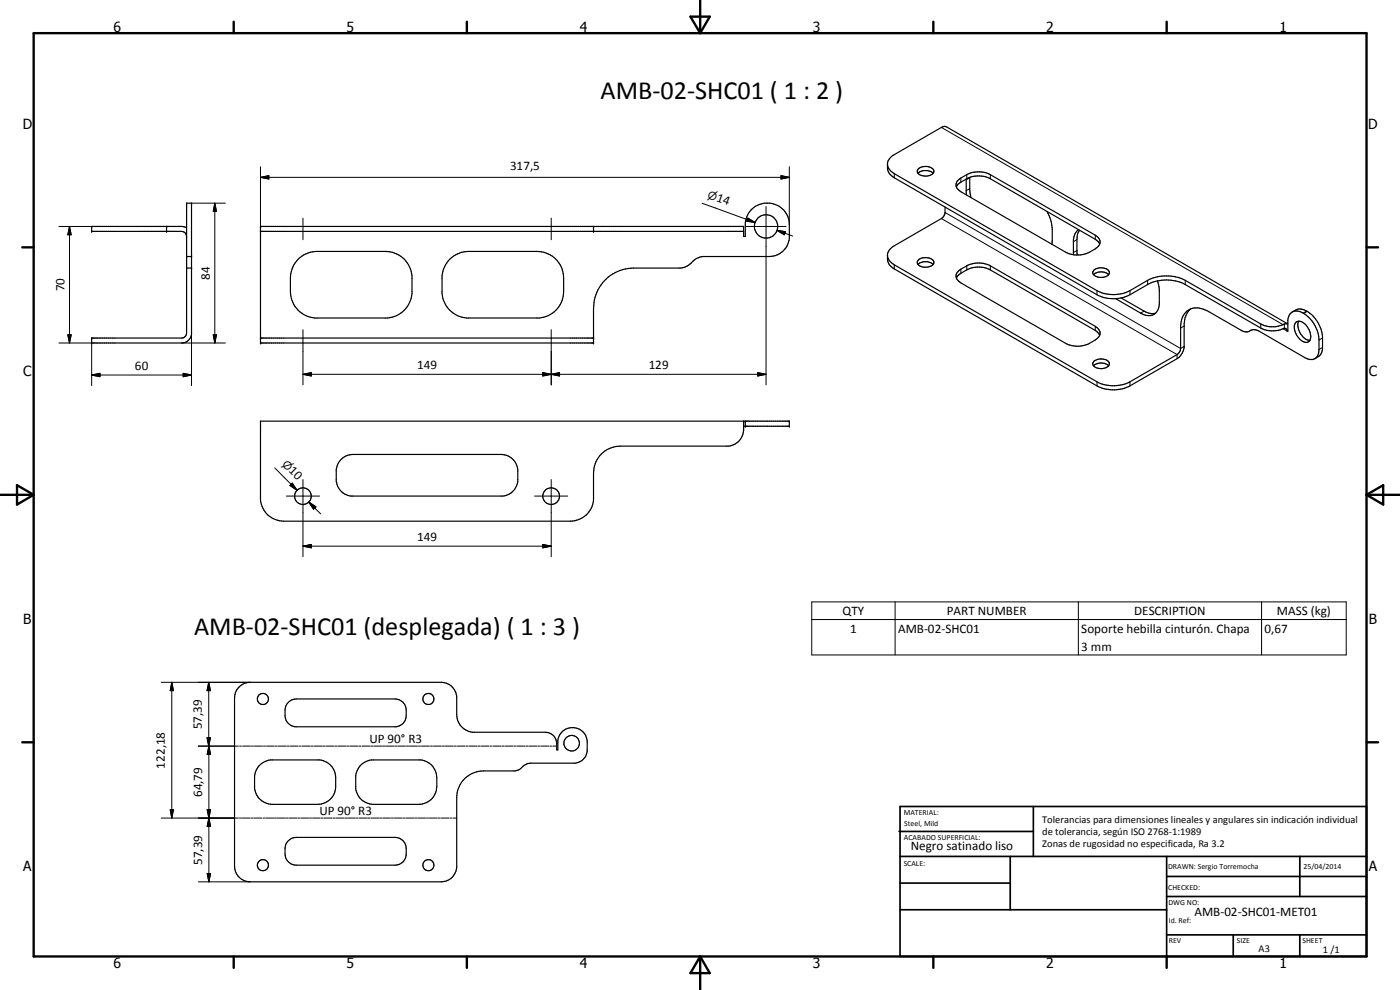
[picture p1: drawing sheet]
<svg xmlns="http://www.w3.org/2000/svg" width="420mm" height="297mm" viewBox="0 0 420 297" stroke-linecap="round" stroke-linejoin="round" font-family="sans-serif">
<g fill="none" stroke="#000" stroke-width=".35">
<path d="M266.3 49.4a3.9 3.9 0 0 0 2.1 2.7l60.8 35.1a10.9 10.9 0 0 0 9.9 0l5.3-3.1a12.7 12.7 0 0 1 11.3 0l23 13.3a7.7 7.7 0 0 0 6.4 0l.9-.3 .5 .1-102.5-59.1-.6-.2-.9 .3-14.1 8.2a3.8 3.8 0 0 0-2 4.4 3.5 3.5 0 0 0 2 2.5l60.8 35.1a10.9 10.9 0 0 0 9.9 0l5.3-3a12.1 12.1 0 0 1 11.3 0l22.7 13a8.3 8.3 0 0 0 7.2 .1l.5 .3v.4M275.5 50.8a3.1 3.1 0 0 1 4.7 .4 1.76 1.76 0 0 1-2 1.6 2.67 2.67 0 0 1-2.9-1.3zM275.5 52a3.4 3.4 0 0 1 3.5-.6l1 .6M287.1 56l.7-.9 2.3-1.5a7.8 7.8 0 0 1 7.1 0l31.5 18.2 .8 .6 .5 .8M287.5 54.1l2.6-1.7a7.8 7.8 0 0 1 7.1 0l31.5 18.2a2.18 2.18 0 0 1 1.5 2 2.18 2.18 0 0 1-1.5 2.1l-1.8 1a8 8 0 0 1-6.7 .2l-31.8-18.4a2.09 2.09 0 0 1-.9-3.4zM290 53.7l.1 4.8M291 53.2v3.9l.4 2.2M50 67.9v1.5M56 77h1.5M56 61h1.5v39.3a3.1 3.1 0 0 1-2.6 2.6h-27.4v-1.5h27a1.52 1.52 0 0 0 1.5-1.5zM56 68.3l-1.3-.4h-27.2v1.5h27a1.5 1.5 0 0 1 1.5 1.6M78.2 67.9h145v3.1h.5v-4.2a6.6 6.6 0 0 1 6.6-5.9 6.6 6.6 0 0 1 6.6 5.9v4.7a6.1 6.1 0 0 1-6 5.5h-19.9a5.1 5.1 0 0 0-3.6 2l-1.6 1.1-1.5 .3h-14.2a12.1 12.1 0 0 0-12 12.1v10.4h-99.9z"/>
<path d="M78.2 69.4l145 .1M89.5 77.8a8.3 8.3 0 0 1 5.7-2.4h20.4a8 8 0 0 1 8 7.3v5.4a8.1 8.1 0 0 1-7.2 7.3h-22a8.1 8.1 0 0 1-7.2-8v-4a8.4 8.4 0 0 1 2.3-5.6zM135 77.8a8.3 8.3 0 0 1 5.7-2.4h20.5a8 8 0 0 1 8 8v4a8 8 0 0 1-7.3 8h-21.9a8.2 8.2 0 0 1-7.3-7.3v-5.4a8.1 8.1 0 0 1 2.3-4.9zM178.1 67.9v1.5M266.3 76.8l.6 1.4 1.5 1.3 60.8 35.1a10.9 10.9 0 0 0 9.9 0l14.4-8.3 .6-1 .2-.7v-6.8a5 5 0 0 1 5.1-5.4l2.8 .8 10.3 5.9a2.49 2.49 0 0 0 3.1-.1h1.2l1.1 .4 14.1 8.1 1.2 .4 1.4-.3M275.5 78.1a3.2 3.2 0 0 1 4.7 .4 1.59 1.59 0 0 1-1.6 1.6 2.72 2.72 0 0 1-3.3-1.3zM275.5 79.4a3.4 3.4 0 0 1 4.4-.2l.1 .2M283.6 62.1a3.3 3.3 0 0 1-.5 2.9l-.6 .6-14.1 8.1a3.7 3.7 0 0 0-2.1 2.7v1.4a3.5 3.5 0 0 0 2.1 2.9l60.8 35.1a10.9 10.9 0 0 0 9.9 0l14.2-8.2a5.1 5.1 0 0 0 2.1-3.3v-7.1a6.2 6.2 0 0 1 1.9-4.5M314.2 63.5l.9 1.8 .5 1.8 .2 1.7-.1 4.5M323.7 68.9a4 4 0 0 0-1.6 3.1v4.5M324 69.1l-.7 1.7v5.7M56 80.4h1.5"/>
<path d="M287.1 83.4l.2-.5a6.2 6.2 0 0 1 2.8-1.9 7.8 7.8 0 0 1 7.1 0l31.5 18.1 1.3 1.5M287.7 81.2l.7-.4a8.4 8.4 0 0 1 8-1.4l32.3 18.5a2.18 2.18 0 0 1 1.5 2.1 2.18 2.18 0 0 1-1.5 2l-1.8 1a7.8 7.8 0 0 1-7 0l-31.5-18.1a2.09 2.09 0 0 1-.7-3.7zM328.2 82.4a3.4 3.4 0 0 1 4.5 0M328.3 81a3.3 3.3 0 0 1 4.6 .6 1.78 1.78 0 0 1-2 1.6 2.32 2.32 0 0 1-3-1.5zM336.5 89.4l6.9 3.9a4.7 4.7 0 0 0 3.4 .7M347.4 84.3l.5 2.6v4.3a3.3 3.3 0 0 1-1.6 3.1 3.3 3.3 0 0 1-3.5-.1l-8-4.6M386.1 99.2l.4 .2v-3.3a2.73 2.73 0 0 1 1.5-2.6 2.73 2.73 0 0 1 3.1 .4 10 10 0 0 1 4.7 8.1v2.9a3.1 3.1 0 0 1-1.2 2.7M386.5 99.1l-.4 .1M387.8 93.6a3.5 3.5 0 0 1 4.3-.3 10.1 10.1 0 0 1 4.8 7.6l-.2 4.7-.8 1.2-1.3 .8M388.9 96.7a2.54 2.54 0 0 1 3.5 1.5 3.7 3.7 0 0 1 .5 4.2 2.56 2.56 0 0 1-3.5-1.4 3.6 3.6 0 0 1-.5-4.3zM389.8 96.4a4.6 4.6 0 0 0 3.3 5.8M78.2 101.4h99.9"/>
<path d="M328.2 109.8a3.4 3.4 0 0 1 4.5 0M328.3 108.4a3.3 3.3 0 0 1 4.6 .6 2 2 0 0 1-2.4 1.6 2.13 2.13 0 0 1-2.6-1.6zM102.2 138a4.8 4.8 0 0 1 3.7-1.6h44.5a5 5 0 0 1 5 4.4v3.6a5.1 5.1 0 0 1-4.5 4.4h-45.5a5.1 5.1 0 0 1-4.5-4.4v-3.6l.4-1.5zM223.2 126.4a8.1 8.1 0 0 1-.5 4.5 4.9 4.9 0 0 1-4 3h-32.6a8 8 0 0 0-8 8v8.1a7 7 0 0 1-7 6.4h-85.9a7 7 0 0 1-7-6.4v-23.6h158.7v1.5h-13.7M223.7 126.4v1.5M71.4 206.5l1.7-1.3 2-.5h57.3a4.7 4.7 0 0 1 4.7 4.2v5.5a5.4 5.4 0 0 0 4.7 5.3h21.9a3.4 3.4 0 0 1 3.4 3.3v2h.3v-2.8a4.4 4.4 0 0 1 4.4-3.9 4.4 4.4 0 0 1 4.4 3.9v3.3a4.2 4.2 0 0 1-3.5 3.5h-13.4l-1.3 .2-1.1 .8a3.5 3.5 0 0 1-2.3 1.3h-9.5a8 8 0 0 0-8 8v21.1a4.7 4.7 0 0 1-4.7 4.2h-57.3a4.7 4.7 0 0 1-4.7-4.7v-50.5l.2-1.5zM86.6 210.7l1-.7 1.3-.3h29.7a3.4 3.4 0 0 1 3.3 3.4 4 4 0 0 1-2.1 4.7l-.8 .3h-30.5a3.5 3.5 0 0 1-3-3.4l.2-2.5zM77.8 229.7l1.3-1 2.1-.7h14.8a5.4 5.4 0 0 1 4.7 5.3v2.7a5.4 5.4 0 0 1-5.3 5.3h-13.7a5.5 5.5 0 0 1-5.3-4.7v-3.8l.5-1.7zM108.1 229.7l1.8-1.2 1.6-.5h14.8a5.4 5.4 0 0 1 4.8 5.3v2.7a5.4 5.4 0 0 1-5.3 5.3h-13.8a5.4 5.4 0 0 1-5.2-4.7v-4.4zM167 222.7l.1 .5M86.6 252.2l1-.7 1.3-.3h29.7a3.4 3.4 0 0 1 3.3 3.4v1.6a3.3 3.3 0 0 1-3.3 3.4h-29.7a3.4 3.4 0 0 1-3.4-3.4l.2-2.5z"/>
<circle cx="229.9" cy="67.9" r="3.5"/>
<circle cx="90.9" cy="148.9" r="2.5"/>
<circle cx="165.4" cy="148.9" r="2.51"/>
<circle cx="78.9" cy="209.7" r="1.69"/>
<circle cx="128.6" cy="209.7" r="1.66"/>
<circle cx="171.6" cy="223" r="2.34"/>
<circle cx="78.9" cy="259.6" r="1.68"/>
<circle cx="128.5" cy="259.6" r="1.67"/>
</g>
<g fill="#000">
<circle cx="27.5" cy="69.4" r=".18"/>
<circle cx="27.5" cy="67.9" r=".18"/>
<circle cx="50" cy="69.4" r=".18"/>
<circle cx="50" cy="67.9" r=".18"/>
<circle cx="56" cy="61" r=".18"/>
<circle cx="56" cy="77" r=".18"/>
<circle cx="57.5" cy="77" r=".18"/>
<circle cx="57.5" cy="61" r=".18"/>
<circle cx="78.2" cy="69.4" r=".18"/>
<circle cx="78.2" cy="67.9" r=".18"/>
<circle cx="178.1" cy="67.9" r=".18"/>
<circle cx="178.1" cy="69.4" r=".18"/>
<circle cx="56" cy="80.4" r=".18"/>
<circle cx="57.5" cy="80.4" r=".18"/>
<circle cx="27.5" cy="102.9" r=".18"/>
<circle cx="27.5" cy="101.4" r=".18"/>
<circle cx="78.2" cy="102.9" r=".18"/>
<circle cx="78.2" cy="101.4" r=".18"/>
<circle cx="178.1" cy="101.4" r=".18"/>
<circle cx="178.1" cy="102.9" r=".18"/>
<circle cx="223.7" cy="127.9" r=".18"/>
<circle cx="223.7" cy="126.4" r=".18"/>
<circle cx="236.9" cy="127.9" r=".18"/>
<circle cx="236.9" cy="126.4" r=".18"/>
</g>
<g fill="none" stroke="#000" stroke-width=".3">
<path d="M282.5 38.2l102.6 59.2M78.2 53.2l2.5-.5v1zM78.2 53.2h158.7M78.2 50v17.9M234.4 52.7l2.5 .5-2.5 .5zM236.9 50v17.4M268.4 52.1v1.2M288.4 53.4v1.3M290.1 52.4v1.2M291 56.6l-1 .6M291 53.3l-1 .6M297.2 52.4v1.2"/>
<path d="M17.7 67.9h9.8M20.9 67.9l.5 2.5h-1zM20.9 67.9v35M57.5 61h10.1M64.5 61l.5 2.4h-1zM64.5 61v41.9M90.9 65.4v6.5M165.4 65.4v6.5M210.7 61l15.9 5.8M223.9 67.9h12M224.3 65.9l2.3 .9M224.4 65.4l2.2 1.4-2.5-.4z"/>
<path d="M229.9 61.9v53.6M233.2 69.1l2.5 .4-.3 .9zM233.2 69.1l4.7 1.7M268.4 79.5v1.2M282.5 65.6l70.8 40.8v1.2M283.6 63.8l70.7 40.8 1.1-.7M290.1 79.8v1.2M297.2 79.8v1.2M323.2 71.9l-1.1 .6M323.2 75.2l-1.1 .6M328.7 70.6v1.2M57.5 99.9v15.8"/>
<path d="M90.9 98.9v16.6M165.4 98.9v16.6M288.4 80.8v1.2M328.7 97.9v1.2M329.2 87.2v1.2M339.1 87.2v1.2M343.4 93.3l-1.1 .6M344.4 84.1v1.3M355.4 97.8l-1.1 .6M355.7 84.1v1.3M378.4 97.2v1.2M385.1 98.6l1 .6"/>
<path d="M385.4 97.2v1.3M392.1 93.3l-1 .6M392.3 93.4l-1.1 .6M17.7 102.9h9.8v12.8M20.4 100.5h1l-.5 2.4zM27.5 112.5l2.5-.5v1zM27.5 112.5h30M54.5 102.9h13.1M55 112l2.5 .5-2.5 .5zM64 100.5h1l-.5 2.4zM90.9 112.3l2.5-.5v1zM90.9 112.3h139"/>
<path d="M162.9 111.8l2.5 .5-2.5 .5zM165.4 112.3l2.5-.5v1zM227.4 111.8l2.5 .5-2.5 .5zM329.2 114.6v1.2M339.1 114.6v1.2M396.9 104.3l-1.1 .6M396.9 101.4l-1.1 .6M82.5 140.4l6.6 6.7M85.9 148.8h10M87.7 144.9l1.4 2.2-2.1-1.4zM90.9 143.9v23.1M92.7 150.6l2.1 1.5-.7 .7z"/>
<path d="M92.7 150.6l3.5 3.6M160.4 148.8h10M165.4 143.9v23.1M90.9 163.9l2.5-.5v1zM90.9 163.9h74.5M162.9 163.4l2.5 .5-2.5 .5zM243.6 180.6h160.4v15.9h-160.4zM243.6 185.9h160.4M268.6 180.6v15.9M323.6 180.6v15.9M378.6 180.6v15.9M48.4 204.7h26.7"/>
<path d="M51.6 204.7l.5 2.5h-1zM51.6 204.7v40.7M62.6 204.7l.5 2.5h-1zM62.6 204.7l.1 59.9M59.5 223.9h12.1M62.1 221.4h1l-.5 2.5zM62.7 223.9l.5 2.5h-1zM71.9 223.9h.6M72.8 223.9h2.4M75.5 223.9h.6M76.4 223.9h2.4M79.1 223.9h.6"/>
<path d="M80 223.9h2.3M82.6 223.9h.6M83.5 223.9h2.4M86.2 223.9h.6M87.1 223.9h2.4M89.8 223.9h.6M90.7 223.9h2.4M93.4 223.9h.6M94.3 223.9h2.4M96.9 223.9h.7M97.9 223.9h2.3M100.5 223.9h.6"/>
<path d="M101.4 223.9h2.4M104.1 223.9h.6M105 223.9h2.4M107.7 223.9h.6M108.6 223.9h2.4M111.3 223.9h.6M112.2 223.9h2.4M114.8 223.9h.7M115.7 223.9h2.4M118.4 223.9h.6M119.3 223.9h2.4M122 223.9h.6"/>
<path d="M122.9 223.9h2.4M125.6 223.9h.6M126.5 223.9h2.4M129.2 223.9h.6M130.1 223.9h2.3M132.7 223.9h.7M133.6 223.9h2.4M136.3 223.9h.6M137.2 223.9h2.4M139.9 223.9h.6M140.8 223.9h2.4M143.5 223.9h.6"/>
<path d="M144.4 223.9h2.4M147.1 223.9h.5M148 223.9h2.4M150.7 223.9h.5M151.5 223.9h2.5M154.3 223.9h.5M155.1 223.9h2.4M157.8 223.9h.6M158.7 223.9h2.4M161.4 223.9h.6M162.3 223.9h2.4M165 223.9h.6"/>
<path d="M165.9 223.9h1.2M48.4 245.4h23.2M51.1 243h1l-.5 2.4zM62.2 243h1l-.5 2.4zM62.2 243l1 4.9h-1l1-4.9zM62.7 245.4l.5 2.5h-1zM71.9 245.4h.6M72.7 245.4h2.4M75.4 245.4h.6M76.2 245.4h2.4M78.9 245.4h.5M79.7 245.4h2.4"/>
<path d="M82.4 245.4h.6M83.3 245.4h2.3M85.9 245.4h.6M86.8 245.4h2.3M89.4 245.4h.6M90.3 245.4h2.3M92.9 245.4h.6M93.8 245.4h2.3M96.4 245.4h.6M97.3 245.4h2.3M99.9 245.4h.6M100.8 245.4h2.4"/>
<path d="M103.5 245.4h.5M104.3 245.4h2.4M107 245.4h.5M107.9 245.4h2.3M110.4 245.4h.6M111.3 245.4h2.4M113.9 245.4h.6M114.8 245.4h2.4M117.5 245.4h.6M118.4 245.4h2.3M121 245.4h.6M121.9 245.4h2.3"/>
<path d="M124.5 245.4h.6M125.4 245.4h2.3M128 245.4h.6M128.9 245.4h2.3M131.5 245.4h.6M132.4 245.4h2.3M135 245.4h.6M135.9 245.4h1.2M59.5 264.6h15.6M62.2 262.1h1l-.5 2.5z"/>
</g>
<g fill="none" stroke="#000" stroke-width=".71">
<path d="M10.1 9.9h400v277.1h-400zM70.1 6.5v3.4M140.1 6.5v3.4M207.2 5h5.8l-2.9 4.9zM210.1 0v9.9M280.1 6.5v3.4M350.1 6.5v3.4M6.7 74.2h3.4M410.1 74.2h3.5M.1 148.5h10M5.1 145.6l5 2.9-5 2.9zM410.1 148.5h10"/>
<path d="M410.1 148.5l5-2.9v5.8zM6.7 222.7h3.4M410.1 222.7h3.5M70.1 287v3.4M140.1 287v3.4M210.1 287v10M210.1 287l2.9 5h-5.8zM280.1 287v3.4M350.1 287v3.4"/>
</g>
<g fill="none" stroke="#000" stroke-width=".51">
<path d="M269.8 249.5h40.3M270.1 242h140v45h-140zM270.1 257h140M303.2 257v16M310.1 242v15M350.1 257v30M390.1 257v12M270.1 265h33.1M270.1 273h80M350.1 269h60M350.1 263h60M350.1 280.5h60"/>
<path d="M370.1 280.5v6.5M390.1 280.5v6.5"/>
</g>
<g fill="#000">
<path d="M78.2 53.2l2.5-.5v1zM234.4 52.7l2.5 .5-2.5 .5zM20.9 67.9l.5 2.5h-1zM64.5 61l.5 2.4h-1zM224.4 65.4l2.2 1.4-2.5-.4zM233.2 69.1l2.5 .4-.3 .9zM20.4 100.5h1l-.5 2.4zM27.5 112.5l2.5-.5v1zM55 112l2.5 .5-2.5 .5zM64 100.5h1l-.5 2.4zM90.9 112.3l2.5-.5v1zM162.9 111.8l2.5 .5-2.5 .5z"/>
<path d="M165.4 112.3l2.5-.5v1zM227.4 111.8l2.5 .5-2.5 .5zM87.7 144.9l1.4 2.2-2.1-1.4zM92.7 150.6l2.1 1.5-.7 .7zM90.9 163.9l2.5-.5v1zM162.9 163.4l2.5 .5-2.5 .5zM51.6 204.7l.5 2.5h-1zM62.6 204.7l.5 2.5h-1zM62.1 221.4h1l-.5 2.5zM62.7 223.9l.5 2.5h-1zM51.1 243h1l-.5 2.4zM62.2 243h1l-.5 2.4z"/>
<path d="M62.7 245.4l.5 2.5h-1zM62.2 262.1h1l-.5 2.5z"/>
</g>
<g font-size="7.9">
<text x="180.2" y="29.8">AMB-02-SHC01 ( 1 : 2 )</text>
<text x="58.2" y="190.7">AMB-02-SHC01 (desplegada) ( 1 : 3 )</text>
</g>
<g font-size="4.2">
<text x="34" y="9.6">6</text>
<text x="104" y="9.6">5</text>
<text x="174" y="9.6">4</text>
<text x="244" y="9.6">3</text>
<text x="314" y="9.6">2</text>
<text x="384" y="9.6">1</text>
<text x="6.8" y="38.7">D</text>
<text x="410.6" y="38.7">D</text>
<text x="7" y="112.9">C</text>
<text x="410.8" y="112.9">C</text>
<text x="7" y="187.1">B</text>
<text x="410.8" y="187.1">B</text>
<text x="7" y="261.4">A</text>
<text x="410.8" y="261.4">A</text>
<text x="34" y="290.4">6</text>
<text x="104" y="290.4">5</text>
<text x="174" y="290.4">4</text>
<text x="244" y="290.4">3</text>
<text x="314" y="290.4">2</text>
<text x="384" y="290.4">1</text>
</g>
<g font-size="3.9">
<text x="153.1" y="51.1">317,5</text>
<text x="214.8" y="60.2" transform="rotate(20 214.8 60.2)">14</text>
<text x="62.9" y="84" transform="rotate(-90 62.9 84)">84</text>
<text x="19.3" y="87.5" transform="rotate(-90 19.3 87.5)">70</text>
<text x="40.5" y="111">60</text>
<text x="125.2" y="110.8">149</text>
<text x="194.7" y="110.8">129</text>
<text x="86.5" y="141.4" transform="rotate(45 86.5 141.4)">10</text>
<text x="125.2" y="162.3">149</text>
<text x="252.9" y="184.5">QTY</text>
<text x="284.2" y="184.5">PART NUMBER</text>
<text x="340.3" y="184.5">DESCRIPTION</text>
<text x="383.2" y="184.6">MASS (kg)</text>
<text x="255.1" y="189.8">1</text>
<text x="269.5" y="189.8">AMB-02-SHC01</text>
<text x="324.5" y="189.9">Soporte hebilla cinturón. Chapa</text>
<text x="379.5" y="189.8">0,67</text>
<text x="324.5" y="195.2">3 mm</text>
<text x="60.6" y="218.8" transform="rotate(-90 60.6 218.8)">57,39</text>
<text x="110.9" y="223.1">UP 90° R3</text>
<text x="49.5" y="230.6" transform="rotate(-90 49.5 230.6)">122,18</text>
<text x="60.7" y="239.1" transform="rotate(-90 60.7 239.1)">64,79</text>
<text x="95.9" y="244.6">UP 90° R3</text>
<text x="273.3" y="255.1">Negro satinado liso</text>
<text x="60.7" y="259.5" transform="rotate(-90 60.7 259.5)">57,39</text>
<text x="358.5" y="275">AMB-02-SHC01-MET01</text>
</g>
<g font-size="3.3">
<text x="212.2" y="59.3" transform="rotate(20 212.2 59.3)">n</text>
<text x="84.5" y="139.4" transform="rotate(45 84.5 139.4)">n</text>
</g>
<g font-size="3.1">
<text x="312.7" y="246.8">Tolerancias para dimensiones lineales y angulares sin indicación individual</text>
<text x="312.7" y="250.4">de tolerancia, según ISO 2768-1:1989</text>
<text x="312.7" y="254">Zonas de rugosidad no especificada, Ra 3.2</text>
<text x="377.7" y="285.6">A3</text>
<text x="397" y="285.9">1 /1</text>
</g>
<g font-size="2.4">
<text x="271.2" y="244.4">MATERIAL:</text>
<text x="271.3" y="252">ACABADO SUPERFICIAL:</text>
<text x="271.4" y="247.9">Steel, Mild</text>
<text x="271.2" y="259.7">SCALE:</text>
<text x="350.6" y="260.8">DRAWN: Sergio Torremocha</text>
<text x="391.2" y="260.6">25/04/2014</text>
<text x="350.6" y="267">CHECKED:</text>
<text x="350.6" y="271.4">DWG NO:</text>
<text x="350.8" y="276.9">Id. Ref:</text>
<text x="350.8" y="282.8">REV</text>
<text x="371.2" y="282.9">SIZE</text>
<text x="390.9" y="282.9">SHEET</text>
</g>
</svg>
